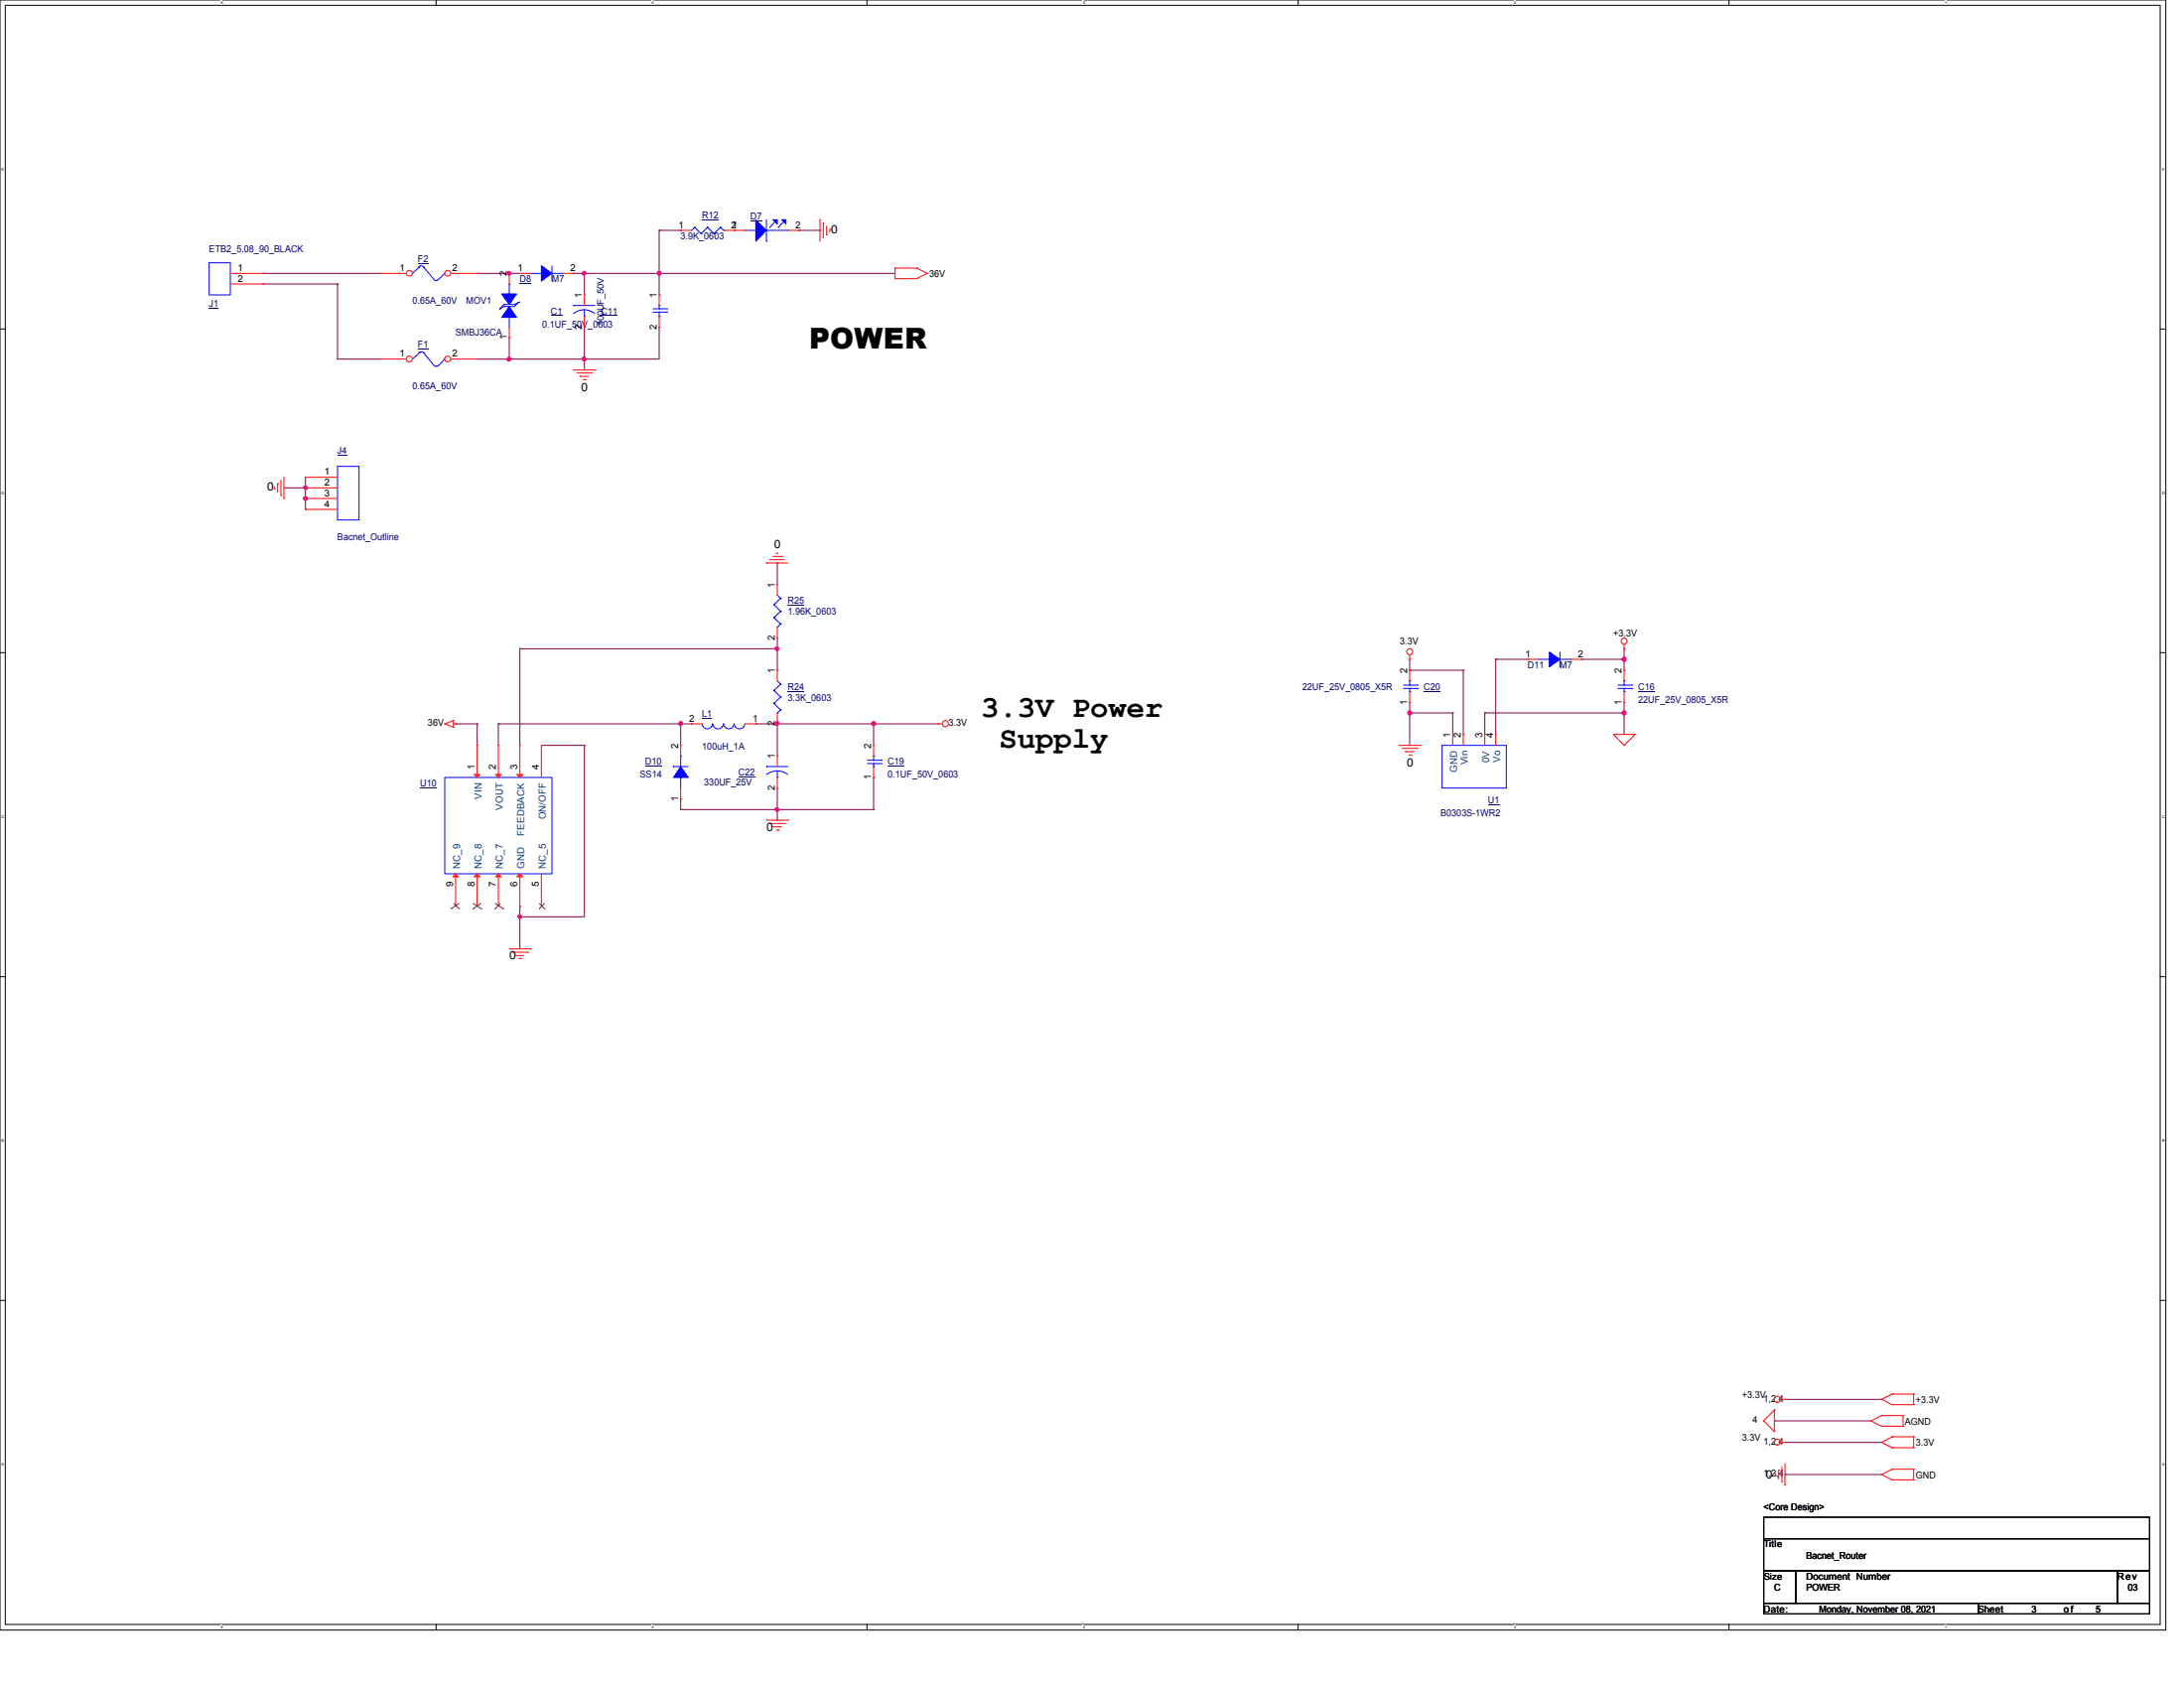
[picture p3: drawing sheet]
<svg xmlns="http://www.w3.org/2000/svg" width="279mm" height="216mm" viewBox="0 0 279 216" stroke-linecap="round" stroke-linejoin="round" font-family="sans-serif">
<path d="M0 0h277.1v208.5h-277.1zM.7 .7h275.7v207.1h-275.7z" fill="none" stroke="#000" stroke-width=".13"/>
<g fill="#fff">
<path d="M28.2 .1h.3v.5h-.3z"/>
<path d="M28.2 207.9h.3v.5h-.3z"/>
</g>
<path d="M55.8 0v.7M55.8 207.8v.6" fill="none" stroke="#000" stroke-width=".13"/>
<g fill="#fff">
<path d="M83.4 .1h.2v.5h-.2z"/>
<path d="M83.4 207.9h.2v.5h-.2z"/>
</g>
<path d="M110.9 0v.7M110.9 207.8v.6" fill="none" stroke="#000" stroke-width=".13"/>
<g fill="#fff">
<path d="M138.5 .1h.2v.5h-.2z"/>
<path d="M138.5 207.9h.2v.5h-.2z"/>
</g>
<path d="M166.1 0v.7M166.1 207.8v.6" fill="none" stroke="#000" stroke-width=".13"/>
<g fill="#fff">
<path d="M193.6 .1h.3v.5h-.3z"/>
<path d="M193.6 207.9h.3v.5h-.3z"/>
</g>
<path d="M221.2 0v.7M221.2 207.8v.6" fill="none" stroke="#000" stroke-width=".13"/>
<g fill="#fff">
<path d="M248.8 .1h.2v.5h-.2z"/>
<path d="M248.8 207.9h.2v.5h-.2z"/>
<path d="M.2 21.4h.3v.5h-.3z"/>
<path d="M276.5 21.4h.3v.5h-.3z"/>
<path d="M.2 62.8h.3v.5h-.3z"/>
<path d="M276.5 62.8h.3v.5h-.3z"/>
</g>
<path d="M0 42.1h.7M276.4 42.1h.6" fill="none" stroke="#000" stroke-width=".13"/>
<g fill="#fff">
<path d="M.2 104.2h.3v.5h-.3z"/>
<path d="M276.5 104.2h.3v.5h-.3z"/>
</g>
<path d="M0 83.5h.7M276.4 83.5h.6" fill="none" stroke="#000" stroke-width=".13"/>
<g fill="#fff">
<path d="M.2 145.6h.3v.6h-.3z"/>
<path d="M276.5 145.6h.3v.6h-.3z"/>
</g>
<path d="M0 124.9h.7M276.4 124.9h.6" fill="none" stroke="#000" stroke-width=".13"/>
<g fill="#fff">
<path d="M.2 187h.3v.6h-.3z"/>
<path d="M276.5 187h.3v.6h-.3z"/>
</g>
<path d="M0 166.3h.7M276.4 166.3h.6M225.6 194.1h49.4v2.7h-49.4zM225.6 196.8h49.4v4.1h-49.4zM225.6 200.9h4.1v4.2h-4.1zM225.6 205.1h27.5v1.3h-27.5zM229.7 200.9h41.2v4.2h-41.2zM253.1 205.1h21.9v1.3h-21.9zM270.9 200.9h4.1v4.2h-4.1z" fill="none" stroke="#000" stroke-width=".13"/>
<g fill="none" stroke="#800040" stroke-width=".13">
<path d="M33.6 36.3h.1M33.6 35h.1M33.6 36.3h9.6M33.6 35h15.1M43.2 36.3h.1M43.2 36.3v9.6M61 35h.1M61 35h5.5M65.2 35h.1M73.4 35h.1M73.4 35h41.1M74.8 35h.1"/>
<path d="M74.8 35v2.7M84.3 35h.1M84.3 29.5h.1M84.3 29.5v8.2M84.3 29.5h2.8M102.2 29.5h2.7M104.9 29.5h.1M43.2 45.9h.1M43.2 45.9h5.5M65.2 45.9h.1M65.2 43.2h.1M65.2 43.2v2.7"/>
<path d="M74.8 45.9h.1M74.8 41.8h.1M74.8 41.8v5.5M84.3 41.8h.1M84.3 41.8v4.1h-23.3M36.3 62.4h2.8M39.1 62.4h.1M39.1 63.8h.1M39.1 65.2h.1M39.1 61v4.2M99.4 72h.1M99.4 72v2.8"/>
<path d="M58.3 92.6h.1M58.3 92.6h2.7M61 92.6h.1M61 92.6v2.7M63.8 92.6h.1M63.8 92.6h24.7M63.8 92.6v2.7M66.5 83h.1M66.5 83v12.3M66.5 83h32.9M69.3 95.3h.1M69.3 95.3h5.5"/>
<path d="M74.8 95.3h.1M74.8 95.3v22h-8.3M87.1 92.6h.1M87.1 92.6v2.7M96.7 92.6h.1M96.7 92.6h23.3M99.4 92.6h.1M99.4 83h.1M99.4 85.7h.1M99.4 81.6v4.1M99.4 92.6v4.1M111.8 92.6h.1"/>
<path d="M111.8 99.4h.1M111.8 92.6v2.7M111.8 99.4v4.1M180.3 89.8h.1M180.3 84.3h.1M180.3 91.2h.1M180.3 85.7h.1M180.3 84.3v1.4M180.3 89.8v5.5M180.3 91.2h5.5M180.3 85.7h6.9M185.8 91.2h.1"/>
<path d="M185.8 91.2v2.7M187.2 85.7h.1M187.2 85.7v8.2M189.9 91.2h.1M189.9 91.2h17.9M189.9 91.2v2.7M191.3 84.3h.1M191.3 84.3v9.6M191.3 84.3h4.2M202.3 84.3h.1M202.3 84.3h5.5M207.8 84.3h.1"/>
<path d="M207.8 89.8h.1M207.8 83h.1M207.8 91.2h.1M207.8 83v2.7M207.8 89.8v4.1M66.5 115.9h.1M66.5 117.3h.1M66.5 115.9v5.5M87.1 102.2h.1M87.1 103.5h.1M87.1 102.2v1.3M87.1 103.5h24.7"/>
<path d="M99.4 103.5h.1M99.4 100.8h.1M99.4 100.8v4.1M111.8 103.5h.1M228.3 179h.1M228.3 179h12.4M227 181.7h.1M227 181.7h12.4M228.3 188.6h.1M228.3 184.5h.1M228.3 188.6h12.4M228.3 184.5h12.4"/>
</g>
<g fill="#f0f" stroke="#f0f" stroke-width=".13">
<circle cx="74.7" cy="45.9" r=".25"/>
<circle cx="65.1" cy="45.9" r=".25"/>
<circle cx="74.7" cy="35" r=".24"/>
<circle cx="65.1" cy="35" r=".24"/>
<circle cx="84.3" cy="35" r=".24"/>
<circle cx="39.1" cy="63.8" r=".25"/>
<circle cx="39.1" cy="62.4" r=".24"/>
<circle cx="207.8" cy="84.3" r=".25"/>
<circle cx="99.4" cy="92.5" r=".25"/>
<circle cx="111.8" cy="92.5" r=".25"/>
<circle cx="99.4" cy="103.5" r=".24"/>
<circle cx="99.4" cy="83" r=".24"/>
<circle cx="66.5" cy="117.3" r=".24"/>
<circle cx="87.1" cy="92.5" r=".25"/>
<circle cx="207.8" cy="91.2" r=".25"/>
<circle cx="180.3" cy="91.2" r=".25"/>
</g>
<g fill="none" stroke="#f00" stroke-width=".13">
<path d="M104.9 28.1h.1M104.9 28.1v2.8M105.3 28.5h.1M105.3 28.5v1.9M105.7 30h.1M105.7 28.9v1.1M106.2 29.3h.1M106.2 29.3v.3M114.5 35.6h.1M114.5 34.3h.1M114.5 35.6h2.8M114.5 34.3v1.3"/>
<path d="M114.5 34.3h2.8M117.3 35.6h.1M117.3 34.3h.1M117.3 34.3l1.3 .7M118.6 35h.1M118.6 35l-1.3 .6M73.4 47.3h2.7M73.8 47.7h1.9M74.2 48.1h.1M74.2 48.1h1.1M74.6 48.6h.3M74.9 48.6h.1"/>
<path d="M75.7 47.7h.1M76.1 47.3h.1M35.1 62.5h.1M35.1 62.3v.2M35.5 61.8h.1M35.5 61.8v1.1M35.9 63.4h.1M35.9 61.4v2M36.3 63.8h.1M36.3 61v2.8M98 72h.1M98 72h2.8"/>
<path d="M98.5 71.6h.1M98.5 71.6h1.9M98.9 71.2h1.1M99.3 70.8h.1M99.3 70.8h.3M100 71.2h.1M56.9 92.6h.1M56.9 92.6l1.1 .4M58 93h.1M58 92.2h.1M58 92.2v.8M58 92.6h.3"/>
<path d="M58 92.2l-1.1 .4M58.3 92.6h.1M61 95.3h.1M61 95.3v4.1M63.8 95.3h.1M63.8 95.3v4.1M66.5 95.3h.1M66.5 95.3v4.1M69.3 95.3h.1M69.3 95.3v4.1M120 92.6h.1M120 92.6h.6"/>
<path d="M179 95.3h2.7M179.4 95.7h1.9M179.8 96.1h.1M179.8 96.1h1.1M180.2 96.6h.3M180.3 84.3h.1M180.3 83.8v.5M180.5 96.6h.1M181.3 95.7h.1M181.7 95.3h.1M206.4 93.9h.1M206.4 93.9h2.8"/>
<path d="M206.4 93.9l1.4 1.4M207.8 95.3h.1M207.8 83h.1M207.8 82.4v.6M209.2 93.9h.1M209.2 93.9l-1.4 1.4M58.3 115.9h.1M58.3 111.8v4.1M61 115.9h.1M61 111.8v4.1M63.8 115.9h.1M63.8 111.8v4.1"/>
<path d="M66.5 115.9h.1M66.5 111.8v4.1M69.3 115.9h.1M69.3 111.8v4.1M98 104.9h2.8M98.5 105.3h1.9M98.9 105.7h.1M98.9 105.7h1.1M99.3 106.2h.3M99.6 106.2h.1M100.4 105.3h.1M100.8 104.9h.1"/>
<path d="M65.2 121.4h2.7M65.6 121.8h1.9M66 122.2h.1M66 122.2h1.1M66.4 122.6h.2M66.6 122.6h.1M67.5 121.8h.1M67.9 121.4h.1M227.8 179h.5M228.3 179h.1M240.7 179h.1M240.7 179l1.4 .7"/>
<path d="M242.1 178.3h.1M242.1 179.7h.1M242.1 178.3l-1.4 .7M242.1 178.3h2.7M242.1 179.7h2.7M244.8 178.3h.1M244.8 179.7h.1M244.8 178.3v1.4M225.6 181.7h.1M225.6 181.7l1.4 1.4M227 183.1h.1M227 180.3h.1"/>
<path d="M227 180.3v2.8M227 180.3l-1.4 1.4M227.1 188.7h.1M227.1 188.5v.2M227.5 188h.1M227.5 188v1.1M227.8 184.5h.5M228 189.5h.1M228 187.6v1.9M228.3 189.9h.1M228.3 184.5h.1M228.3 187.2v2.7"/>
<path d="M239.4 181.7h.1M239.4 181.7l1.3 .7M240.7 188.6h.1M240.7 184.5h.1M240.7 181.1h.1M240.7 182.4h.1M240.7 188.6l1.4 .7M240.7 184.5l1.4 .7M240.7 181.1l-1.3 .6M240.7 181.1h2.8M240.7 182.4h2.8M242.1 187.9h.1"/>
<path d="M242.1 189.3h.1M242.1 183.8h.1M242.1 185.2h.1M242.1 187.9l-1.4 .7M242.1 187.9h2.7M242.1 189.3h2.7M242.1 183.8l-1.4 .7M242.1 183.8h2.7M242.1 185.2h2.7M243.5 181.1h.1M243.5 182.4h.1M243.5 181.1v1.3"/>
<path d="M244.8 187.9h.1M244.8 189.3h.1M244.8 183.8h.1M244.8 185.2h.1M244.8 183.8v1.4M244.8 187.9v1.4"/>
<circle cx="120.9" cy="92.6" r=".39"/>
<circle cx="180.3" cy="83.4" r=".38"/>
<circle cx="207.8" cy="82" r=".38"/>
<circle cx="227.4" cy="179" r=".39"/>
<circle cx="227.4" cy="184.4" r=".38"/>
</g>
<path d="M56.9 99.4h13.7v12.4h-13.7zM89.8 92.6a.66 .66 0 0 0 .7 .6 .66 .66 0 0 0 .6-.6M91.2 92.6a.68 .68 0 0 0 .7 .6 .68 .68 0 0 0 .6-.6M92.6 92.6a.66 .66 0 0 0 .6 .6 .66 .66 0 0 0 .7-.6M93.9 92.6a.68 .68 0 0 0 .7 .6 .68 .68 0 0 0 .7-.6" fill="none" stroke="#00f" stroke-width=".13"/>
<path d="M53.8 100.8h2.1" fill="none" stroke="#000080" stroke-width=".13"/>
<g fill="#f00" stroke="#f00" stroke-width=".13">
<path d="M60.7 99.1h.7l-.4 .3z"/>
<path d="M63.4 99.1h.7l-.3 .3z"/>
<path d="M66.1 99.1h.8l-.4 .3z"/>
<path d="M66.1 112.1l.4-.3 .4 .3z"/>
<path d="M63.4 112.1l.4-.3 .3 .3z"/>
<path d="M60.7 112.1l.3-.3 .4 .3z"/>
<path d="M57.9 112.1l.4-.3 .4 .3z"/>
</g>
<g fill="none" stroke="#804000" stroke-width=".13">
<path d="M57.7 116.2h.1M58 115.5l.7 .7M58.7 116.2h.1M58.7 115.5l-1 .7M60.5 116.2h.1M60.5 115.5l1.1 .7M61.6 116.2h.1M61.6 115.5l-1.1 .7M63.3 116.2h.1M63.3 115.5l1.1 .7M64 115.5l-.7 .7M64.4 116.2h.1"/>
<path d="M69 116.2h.1M69 115.5l.7 .7M69.7 116.2h.1M69.7 115.5l-.7 .7"/>
</g>
<path d="M89.8 91.8h1.3v.1h-1.3z" fill="#000080"/>
<path d="M88.5 92.6h.1M88.5 92.6h1.3M95.3 92.6h1.4M96.7 92.6h.1" fill="none" stroke="#f00" stroke-width=".13"/>
<path d="M53.6 34.1l.3-.1 .3 .2M53.6 34.2h.1M53.6 34.2l-.8 .8M54.2 34.2h.1M54.2 34.2l1.3 1.6M56 35.7a.25 .25 0 0 1-.2 .2 .25 .25 0 0 1-.2-.1M56.9 35h.1M56.9 35l-.8 .8" fill="none" stroke="#00f" stroke-width=".13"/>
<path d="M53.5 33.6h1.3v.1h-1.3z" fill="#000080"/>
<circle cx="52.4" cy="34.9" r=".37" fill="#fff" stroke="#f00" stroke-width=".13"/>
<path d="M48.7 35h.1M48.7 35h3.3" fill="none" stroke="#f00" stroke-width=".13"/>
<circle cx="57.3" cy="34.9" r=".37" fill="#fff" stroke="#f00" stroke-width=".13"/>
<g fill="none" stroke="#f00" stroke-width=".13">
<path d="M57.7 35h3.3M61 35h.1M65.2 35h.1M65.2 35v1.3M84.3 37.7h.1M84.3 37.7v1.4M65.2 43.2h.1M65.2 41.8v1.4M84.3 41.8h.1M84.3 40.5v1.3M99.4 74.8h.1M99.4 74.8v1.3"/>
<path d="M87.1 95.3h.1M87.1 95.3v1.4M99.4 81.6h.1M99.4 85.7h.1M99.4 92.6h.1M99.4 96.7h.1M99.4 80.2v1.4M99.4 85.7v1.4M99.4 91.2v1.4M99.4 96.7v1.3M99.4 99.4v1.4M111.8 95.3h.1"/>
<path d="M111.8 99.4h.1M111.8 95.3v1.4M111.8 98v1.4M195.5 84.3h.1M195.5 84.3h1.3M200.9 84.3h1.4M202.3 84.3h.1M207.8 85.7h.1M207.8 89.8h.1M207.8 85.7v1.4M207.8 88.5v1.3M87.1 102.2h.1"/>
<path d="M87.1 100.8v1.4M99.4 100.8h.1"/>
</g>
<g fill="none" stroke="#00f" stroke-width=".13">
<path d="M63.9 39.5h.1M64.5 38.9h.1M64.5 39.2h.1M64.5 38.9l-.6 .6M64.5 39.2l-.6 .3M65.2 36.3h.1M65.2 36.3v1.4M66.4 38.7h.1M66.4 38.7l-.6 .2h-1.3M66.4 38.7l-.6 .5h-1.3M83.5 39.5h1.8M83.5 39.9h1.8"/>
<path d="M84.3 39.1h.1M84.3 39.9h.1M84.3 39.5h.1M84.3 39.1v.4M84.3 39.9v.6M85.3 39.5h.1M85.3 39.9h.1M53.6 45.1l.3-.1 .3 .1M53.6 45.1h.1M53.6 45.1l-.8 .8M54.2 45.1h.1M54.2 45.1l1.3 1.7"/>
<path d="M56 46.7a.25 .25 0 0 1-.4 0M56.9 45.9h.1M56.9 45.9l-.8 .9M65.2 40.5h.1M65.2 40.5v1.3M84.3 40.5h.1M99 77.3h.1M99 79h.1M99 77.3l.9 .9M99 79l.9 .8M99.4 76.1l.5 .4M99.9 76.5h.1"/>
<path d="M99.9 78.2h.1M99.9 79.8h.1M99.9 76.5l-.9 .8M99.9 78.2l-.9 .8M99.9 79.8l-.5 .4M86.1 98h.1M86.1 98h2M87.1 99.4h.1M87.1 96.7h.1M87.1 96.7v1.3M87.1 99.4v1.4M98 98h.1"/>
<path d="M98 98h2.8M99 88.3h.1M99 90h.1M99 88.3l.9 .9M99 90l.9 .8M99.4 80.2h.1M99.4 91.2h.1M99.4 99.4h.1M99.4 98.6a2.19 2.19 0 0 0-1.3 .5M99.4 98.6a2.18 2.18 0 0 1 1.4 .5M99.4 87.1l.5 .4M99.4 98.6v.8"/>
<path d="M99.9 87.5h.1M99.9 89.2h.1M99.9 90.8h.1M99.9 87.5l-.9 .8M99.9 89.2l-.9 .8M99.9 90.8l-.5 .4M111 97.7h1.7M111 97.2h1.7M111.8 98h.1M111.8 96.7h.1M111.8 97.2h.1M111.8 97.7h.1"/>
<path d="M111.8 96.7v.5M111.8 97.7v.3M112.7 97.7h.1M112.7 97.2h.1M196.8 84.3h1.4M198.2 84.3h.1M199.6 85.3h.1M199.6 83.4v1.9M199.6 84.3h1.3M200.9 84.3h.1M207 88.1h1.7M207 87.6h1.7"/>
<path d="M207.8 88.5h.1M207.8 87.1h.1M207.8 87.6h.1M207.8 88.1h.1M207.8 87.1v.5M207.8 88.1v.4M208.7 88.1h.1M208.7 87.6h.1"/>
</g>
<path d="M76.9 40.4h2.1M100.8 77.4h2.1M82.5 98h2.2M94.5 99.4h2.1M100.8 88.4h2.1M113.6 98h2.1M209.6 88.4h2.1" fill="none" stroke="#000080" stroke-width=".13"/>
<g fill="#00f" stroke="#00f" stroke-width=".13">
<path d="M87.1 98l1 1.4h-2z" fill-rule="evenodd"/>
<path d="M65.2 39.2l.9 1.4h-1.9z" fill-rule="evenodd"/>
<path d="M64.2 37.6h1.9l-.9 1.3z" fill-rule="evenodd"/>
<path d="M198.2 83.4l1.4 .9-1.4 1z" fill-rule="evenodd"/>
</g>
<path d="M53.5 44.6h1.3v.1h-1.3z" fill="#000080"/>
<circle cx="52.4" cy="45.9" r=".37" fill="#fff" stroke="#f00" stroke-width=".13"/>
<path d="M48.7 45.9h.1M48.7 45.9h3.3" fill="none" stroke="#f00" stroke-width=".13"/>
<circle cx="57.3" cy="45.9" r=".37" fill="#fff" stroke="#f00" stroke-width=".13"/>
<path d="M57.7 45.9h3.3M61 45.9h.1" fill="none" stroke="#f00" stroke-width=".13"/>
<g fill="#00f" stroke="#00f" stroke-width=".13">
<path d="M96.7 28.1l1.3 1.4-1.3 1.4z"/>
<path d="M98.9 28.1h.5v.6z"/>
<path d="M100 28.1h.5v.6z"/>
</g>
<path d="M95.3 29.5h1.4M96.7 29.5h.1M98 30.9h.1M98 28.1v2.8M98 29.5h2.8M98.5 29.1h.1M99.1 28.4l-.6 .7M99.6 29.1h.1M100.2 28.4l-.6 .7M100.8 29.5h.1" fill="none" stroke="#00f" stroke-width=".13"/>
<path d="M96 28.2h1.5h-1.5z" fill="#000080"/>
<path d="M93.9 29.5h.1M93.9 29.5h1.4M100.8 29.5h1.4M102.2 29.5h.1" fill="none" stroke="#f00" stroke-width=".13"/>
<path d="M67.9 35h1.4M69.3 35h.1M70.6 35.9h.1M70.6 34v1.9M70.6 35h1.4M72 35h.1" fill="none" stroke="#00f" stroke-width=".13"/>
<path d="M69.3 34l1.3 1-1.3 .9z" fill-rule="evenodd" fill="#00f" stroke="#00f" stroke-width=".13"/>
<path d="M66.5 36.2h1.5v.1h-1.5z" fill="#000080"/>
<path d="M66.5 35h.1M66.5 35h1.4M72 35h1.4M73.4 35h.1" fill="none" stroke="#f00" stroke-width=".13"/>
<path d="M73.4 39.1h.1M73.4 39.1h2.7M74.8 39.6h-.1a2.13 2.13 0 0 0-1.3 .5M74.8 39.6a2.14 2.14 0 0 1 1.3 .5M74.8 39.6v.9M74.8 40.5h.1" fill="none" stroke="#00f" stroke-width=".13"/>
<path d="M70.5 40.3h1.5v.1h-1.5z" fill="#000080"/>
<path d="M74.8 37.7h.1M74.8 37.7v1.4M74.8 41.8h.1M74.8 40.5v1.3" fill="none" stroke="#f00" stroke-width=".13"/>
<path d="M43.2 59.6h2.7v6.9h-2.7z" fill="none" stroke="#00f" stroke-width=".13"/>
<path d="M43.2 58.2h1.2v.1h-1.2z" fill="#000080"/>
<path d="M39.1 61h.1M39.1 62.4h.1M39.1 63.8h.1M39.1 65.2h.1M39.1 61h4.1M39.1 62.4h4.1M39.1 63.8h4.1M39.1 65.2h4.1M180.3 85.7h.1M180.3 89.8h.1M180.3 85.7v1.4M180.3 88.5v1.3" fill="none" stroke="#f00" stroke-width=".13"/>
<path d="M26.8 33.6h2.7v4.1h-2.7zM179.5 88.1h1.8M179.5 87.6h1.8M180.3 88.5h.1M180.3 87.1h.1M180.3 87.6h.1M180.3 88.1h.1M180.3 87.1v.5M180.3 88.1v.4M181.3 88.1h.1M181.3 87.6h.1" fill="none" stroke="#00f" stroke-width=".13"/>
<path d="M182.2 88.4h2.1" fill="none" stroke="#000080" stroke-width=".13"/>
<path d="M26.8 39.4h1.2v.1h-1.2z" fill="#000080"/>
<path d="M29.5 35h4.1M29.5 36.3h4.1M33.6 35h.1M33.6 36.3h.1" fill="none" stroke="#f00" stroke-width=".13"/>
<path d="M184.5 95.3h8.2v5.5h-8.2z" fill="none" stroke="#00f" stroke-width=".13"/>
<path d="M190.4 102.9h1.5v.1h-1.5z" fill="#000080"/>
<path d="M87.1 29.5h.1M87.1 29.5h1.4M92.6 29.5h1.3M93.9 29.5h.1M185.8 93.9h.1M185.8 93.9v1.4M187.2 93.9h.1M187.2 93.9v1.4M189.9 93.9h.1M189.9 93.9v1.4M191.3 93.9h.1M191.3 93.9v1.4" fill="none" stroke="#f00" stroke-width=".13"/>
<path d="M88.9 29.1h.1M88.9 29.1l-.4 .4M88.9 29.1l.8 .8M89.7 29.9h.1M90.5 29.1h.1M90.5 29.1l-.8 .8M90.5 29.1l.9 .8M91.4 29.9h.1M92.2 29.1h.1M92.2 29.1l-.8 .8M92.2 29.1l.4 .4M92.6 29.5h.1" fill="none" stroke="#00f" stroke-width=".13"/>
<path d="M89.8 28.1h2.1" fill="none" stroke="#000080" stroke-width=".13"/>
<g fill="#f0f" stroke="#f0f" stroke-width=".13">
<circle cx="74.7" cy="45.9" r=".25"/>
<circle cx="65.1" cy="45.9" r=".25"/>
<circle cx="74.7" cy="35" r=".24"/>
<circle cx="65.1" cy="35" r=".24"/>
<circle cx="84.3" cy="35" r=".24"/>
<circle cx="39.1" cy="63.8" r=".25"/>
<circle cx="39.1" cy="62.4" r=".24"/>
<circle cx="207.8" cy="84.3" r=".25"/>
<circle cx="99.4" cy="92.5" r=".25"/>
<circle cx="111.8" cy="92.5" r=".25"/>
<circle cx="99.4" cy="103.5" r=".24"/>
<circle cx="99.4" cy="83" r=".24"/>
<circle cx="66.5" cy="117.3" r=".24"/>
<circle cx="87.1" cy="92.5" r=".25"/>
<circle cx="207.8" cy="91.2" r=".25"/>
<circle cx="180.3" cy="91.2" r=".25"/>
</g>
<g font-size="3.9">
<text x="125.5" y="91.7">3.3V Power</text>
<text x="127.8" y="95.6">Supply</text>
</g>
<text font-size="3.7" x="103.5" y="44.5">POWER</text>
<g font-size="1.5">
<text x="106.3" y="29.9">0</text>
<text x="74.3" y="50">0</text>
<text x="34.2" y="62.8">0</text>
<text x="99" y="70.1">0</text>
<text x="180" y="98">0</text>
<text x="98.1" y="106.3">0</text>
<text x="65.2" y="122.7">0</text>
<text x="225.9" y="189.1">0</text>
</g>
<g font-size="1.2">
<text x="86.8" y="29.2">1</text>
<text x="93.6" y="29.2">2</text>
<text x="93.7" y="29.2">1</text>
<text x="101.8" y="29.2">2</text>
<text x="30.4" y="34.7">1</text>
<text x="51.1" y="34.7">1</text>
<text x="57.9" y="34.7">2</text>
<text x="64.9" y="35.3" transform="rotate(-90 64.9 35.3)">2</text>
<text x="66.2" y="34.7">1</text>
<text x="73" y="34.7">2</text>
<text x="118.9" y="35.4">36V</text>
<text x="30.4" y="36">2</text>
<text x="74.5" y="38.1" transform="rotate(-90 74.5 38.1)">1</text>
<text x="84" y="38.1" transform="rotate(-90 84 38.1)">1</text>
<text x="51.1" y="45.6">1</text>
<text x="57.9" y="45.6">2</text>
<text x="64.9" y="43.5" transform="rotate(-90 64.9 43.5)">1</text>
<text x="74.5" y="42.1" transform="rotate(-90 74.5 42.1)">2</text>
<text x="84" y="42.1" transform="rotate(-90 84 42.1)">2</text>
<text x="41.5" y="60.7">1</text>
<text x="41.5" y="62.1">2</text>
<text x="41.5" y="63.5">3</text>
<text x="41.5" y="64.9">4</text>
<text x="99.1" y="75.1" transform="rotate(-90 99.1 75.1)">1</text>
<text x="99.1" y="81.9" transform="rotate(-90 99.1 81.9)">2</text>
<text x="179.1" y="82.5">3.3V</text>
<text x="206.4" y="81.4">+3.3V</text>
<text x="99.1" y="86.1" transform="rotate(-90 99.1 86.1)">1</text>
<text x="180" y="86.1" transform="rotate(-90 180 86.1)">2</text>
<text x="195.1" y="84">1</text>
<text x="201.9" y="84">2</text>
<text x="207.5" y="86.1" transform="rotate(-90 207.5 86.1)">2</text>
<text x="54.7" y="92.9">36V</text>
<text x="86.8" y="95.7" transform="rotate(-90 86.8 95.7)">2</text>
<text x="88.2" y="92.3">2</text>
<text x="96.3" y="92.3">1</text>
<text x="99.1" y="92.8" transform="rotate(-90 99.1 92.8)">2</text>
<text x="111.5" y="95.7" transform="rotate(-90 111.5 95.7)">2</text>
<text x="121.4" y="92.9">3.3V</text>
<text x="180" y="90.1" transform="rotate(-90 180 90.1)">1</text>
<text x="185.5" y="94.4" transform="rotate(-90 185.5 94.4)">1</text>
<text x="186.9" y="94.4" transform="rotate(-90 186.9 94.4)">2</text>
<text x="189.6" y="94.4" transform="rotate(-90 189.6 94.4)">3</text>
<text x="191" y="94.4" transform="rotate(-90 191 94.4)">4</text>
<text x="207.5" y="90.1" transform="rotate(-90 207.5 90.1)">1</text>
<text x="60.7" y="98.5" transform="rotate(-90 60.7 98.5)">1</text>
<text x="63.5" y="98.5" transform="rotate(-90 63.5 98.5)">2</text>
<text x="66.2" y="98.5" transform="rotate(-90 66.2 98.5)">3</text>
<text x="69" y="98.5" transform="rotate(-90 69 98.5)">4</text>
<text x="99.1" y="101.1" transform="rotate(-90 99.1 101.1)">2</text>
<text x="99.1" y="97.1" transform="rotate(-90 99.1 97.1)">1</text>
<text x="111.5" y="99.7" transform="rotate(-90 111.5 99.7)">1</text>
<text x="86.8" y="102.4" transform="rotate(-90 86.8 102.4)">1</text>
<text x="58" y="113.4" transform="rotate(-90 58 113.4)">9</text>
<text x="60.7" y="113.4" transform="rotate(-90 60.7 113.4)">8</text>
<text x="63.5" y="113.4" transform="rotate(-90 63.5 113.4)">7</text>
<text x="66.2" y="113.4" transform="rotate(-90 66.2 113.4)">6</text>
<text x="69" y="113.4" transform="rotate(-90 69 113.4)">5</text>
<text x="222.9" y="178.8">+3.3V</text>
<text x="225.6" y="179.3">1,2,4</text>
<text x="245.1" y="179.5">+3.3V</text>
<text x="222.9" y="184.2">3.3V</text>
<text x="224.2" y="182">4</text>
<text x="225.6" y="184.8">1,2,4</text>
<text x="243.7" y="182.2">AGND</text>
<text x="245.1" y="184.9">3.3V</text>
<text x="225.6" y="188.9">1,2,4</text>
<text x="245.1" y="189.1">GND</text>
<text x="225.6" y="193.2">&lt;Core Design&gt;</text>
<text x="225.7" y="197.9">Title</text>
<text x="225.7" y="202">Size</text>
<text x="227" y="203.5">C</text>
<text x="231.1" y="202.1">Document Number</text>
<text x="231.1" y="203.5">POWER</text>
<text x="231.1" y="199.3">Bacnet_Router</text>
<text x="270.9" y="202.1">Rev</text>
<text x="272.2" y="203.5">03</text>
<text x="225.6" y="206.2">Date:</text>
<text x="232.7" y="206.2">Monday, November 08, 2021</text>
<text x="253" y="206.2">Sheet</text>
<text x="259.9" y="206.2">3</text>
<text x="264" y="206.2">of</text>
<text x="268.1" y="206.2">5</text>
</g>
<g font-size="1.2" fill="#000080">
<text x="89.8" y="27.9">R12</text>
<text x="96" y="28">D7</text>
<text x="26.8" y="32.3">ETB2_5.08_90_BLACK</text>
<text x="53.5" y="33.5">F2</text>
<text x="87.1" y="30.6">3.9K_0603</text>
<text x="26.8" y="39.3">J1</text>
<text x="52.8" y="38.9">0.65A_60V</text>
<text x="59.6" y="38.9">MOV1</text>
<text x="66.5" y="36.1">D8</text>
<text x="69.4" y="41.9">0.1UF_50V_0603</text>
<text x="70.5" y="40.2">C1</text>
<text x="70.6" y="36.1">M7</text>
<text x="76.9" y="40.2">C11</text>
<text x="77.3" y="41.7" transform="rotate(-90 77.3 41.7)">100UF_50V</text>
<text x="53.5" y="44.5">F1</text>
<text x="58.3" y="43">SMBJ36CA</text>
<text x="52.8" y="49.8">0.65A_60V</text>
<text x="43.2" y="58">J4</text>
<text x="43.2" y="69">Bacnet_Outline</text>
<text x="100.8" y="77.3">R25</text>
<text x="100.8" y="78.6">1.96K_0603</text>
<text x="100.8" y="88.2">R24</text>
<text x="100.8" y="89.6">3.3K_0603</text>
<text x="166.6" y="88.2">22UF_25V_0805_X5R</text>
<text x="182.1" y="88.2">C20</text>
<text x="195.4" y="85.5">D11</text>
<text x="199.5" y="85.5">M7</text>
<text x="209.6" y="88.2">C16</text>
<text x="209.6" y="89.9">22UF_25V_0805_X5R</text>
<text x="89.8" y="91.7">L1</text>
<text x="89.8" y="95.9">100uH_1A</text>
<text x="53.8" y="100.6">U10</text>
<text x="81.9" y="99.5">SS14</text>
<text x="82.5" y="97.8">D10</text>
<text x="90.1" y="100.5">330UF_25V</text>
<text x="94.5" y="99.2">C22</text>
<text x="113.6" y="97.8">C19</text>
<text x="113.6" y="99.5">0.1UF_50V_0603</text>
<text x="184.3" y="104.4">B0303S-1WR2</text>
<text x="190.4" y="102.8">U1</text>
</g>
<g font-size="1.2" fill="#004080">
<text x="186.4" y="98.8" transform="rotate(-90 186.4 98.8)">GND</text>
<text x="187.8" y="97.8" transform="rotate(-90 187.8 97.8)">Vin</text>
<text x="190.5" y="97.5" transform="rotate(-90 190.5 97.5)">0V</text>
<text x="191.9" y="97.5" transform="rotate(-90 191.9 97.5)">Vo</text>
<text x="61.6" y="102.2" transform="rotate(-90 61.6 102.2)">VIN</text>
<text x="64.3" y="103.6" transform="rotate(-90 64.3 103.6)">VOUT</text>
<text x="67.1" y="106.9" transform="rotate(-90 67.1 106.9)">FEEDBACK</text>
<text x="69.8" y="104.8" transform="rotate(-90 69.8 104.8)">ON/OFF</text>
<text x="58.9" y="111.1" transform="rotate(-90 58.9 111.1)">NC_9</text>
<text x="61.6" y="111.1" transform="rotate(-90 61.6 111.1)">NC_8</text>
<text x="64.3" y="111.1" transform="rotate(-90 64.3 111.1)">NC_7</text>
<text x="67.1" y="111.1" transform="rotate(-90 67.1 111.1)">GND</text>
<text x="69.8" y="111.1" transform="rotate(-90 69.8 111.1)">NC_5</text>
</g>
<g font-size=".5">
<text x="28.2" y=".6">5</text>
<text x="83.4" y=".6">4</text>
<text x="138.5" y=".6">3</text>
<text x="193.7" y=".6">2</text>
<text x="248.8" y=".6">1</text>
<text x=".2" y="21.9">E</text>
<text x="276.6" y="21.9">E</text>
<text x=".2" y="63.2">D</text>
<text x="276.6" y="63.2">D</text>
<text x=".2" y="104.6">C</text>
<text x="276.6" y="104.6">C</text>
<text x=".2" y="146.1">B</text>
<text x="276.6" y="146.1">B</text>
<text x=".2" y="187.5">A</text>
<text x="276.6" y="187.5">A</text>
<text x="28.2" y="208.3">5</text>
<text x="83.4" y="208.3">4</text>
<text x="138.5" y="208.3">3</text>
<text x="193.7" y="208.3">2</text>
<text x="248.8" y="208.3">1</text>
</g>
</svg>
